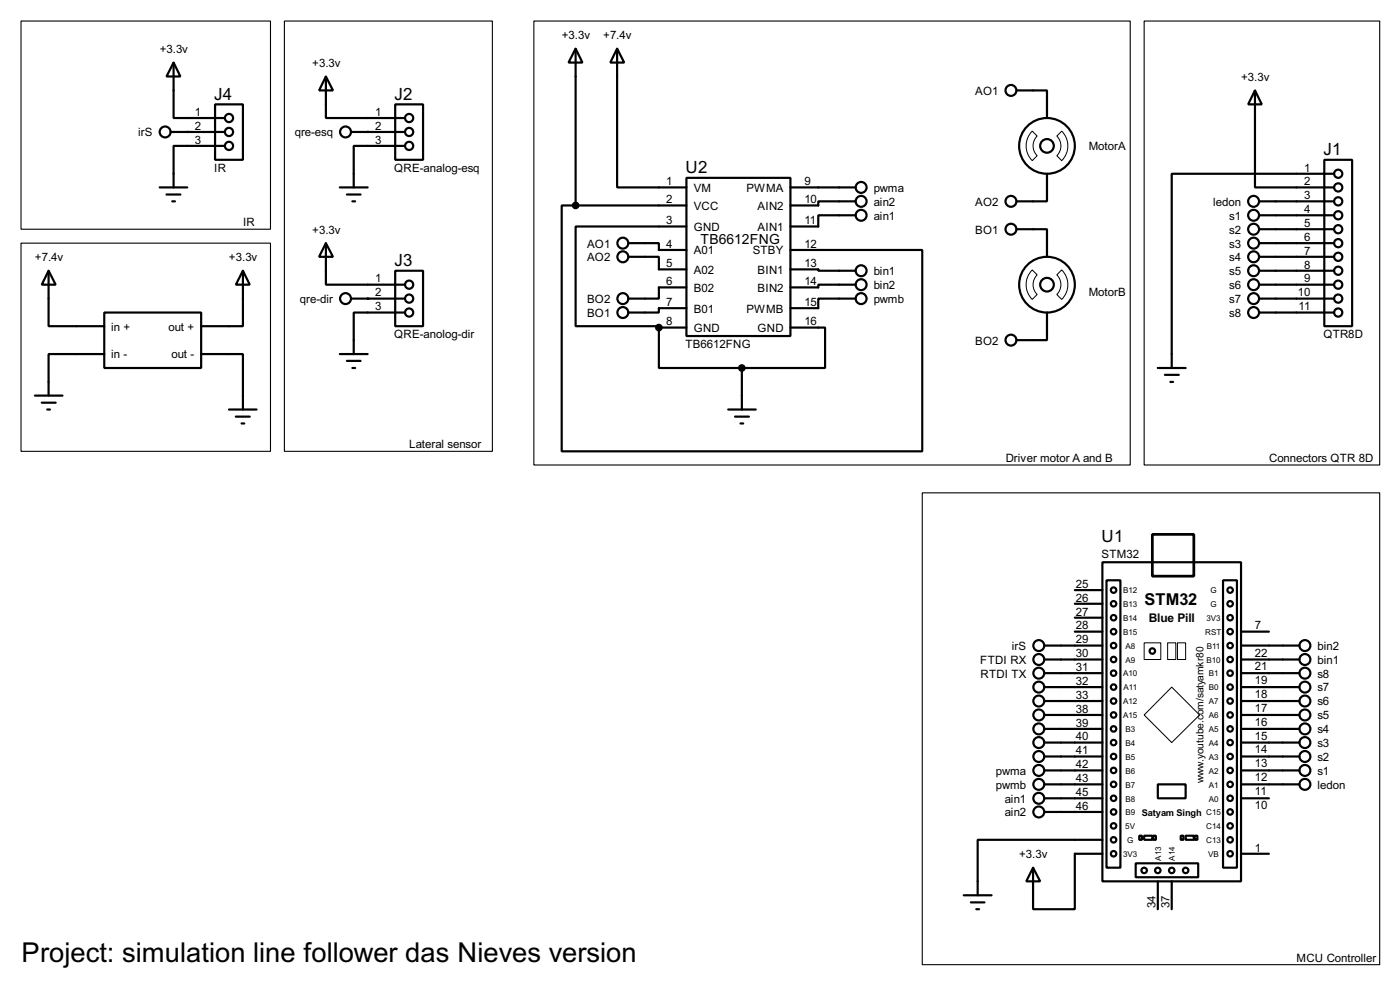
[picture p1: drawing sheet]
<svg xmlns="http://www.w3.org/2000/svg" width="256mm" height="180mm" viewBox="0 0 256 180" stroke-linecap="round" stroke-linejoin="round" font-family="sans-serif">
<g fill="none" stroke="#000" stroke-width=".4">
<path d="M31.8 11.5l1.3 2.5h-2.6zM31.8 11.5v10.1h9.4M39.4 19.1h5.1v10.2h-5.1zM59.7 14l1.3 2.6h-2.5zM59.7 14v7.6h14.5M72.4 19.1h5.1v10.2h-5.1zM105.5 8.9l1.2 2.6h-2.5zM105.5 8.9v28.7M113.1 8.9l1.3 2.6h-2.6zM113.1 8.9v25.4h12.7M186.2 16.6h5.6v5M229.9 16.6l1.3 2.5h-2.5z"/>
<path d="M229.9 16.6v17.7h14.5M29.3 34.3h5M30.5 35.6h2.6M31.3 24.2h9.9M31.6 36.9h.5M41.2 26.7h-9.4v7.6M62.3 34.3h5.1M63.6 35.6h2.5M64.3 24.2h9.9M64.6 36.9h.5M74.2 26.7h-9.4v7.6M105.5 37.6h-2.6v45h66.1v-36.8h-24.2"/>
<path d="M105.5 37.6h20.3M125.8 32.6h19v28.9h-19zM144.8 34.3h12M156.8 39.4h-6.9v2.1h-5.1M156.8 36.9h-6.9v.7h-5.1M191.8 31.8v5.1h-5.6M230.7 36.9h13.7M230.7 39.4h13.7M242.6 29.3h5.1v30.4h-5.1zM244.4 31.8h-29.7v35.6M8.9 49.6l1.3 2.5h-2.5zM8.9 49.6v10.1h10.2"/>
<path d="M19.1 57.2h17.8v10.2h-17.8zM44.5 49.6l1.3 2.5h-2.6zM44.5 49.6v10.1h-7.6M59.7 44.5l1.3 2.5h-2.5zM59.7 44.5v7.6h14.5M64.3 54.7h9.9M72.4 49.6h5.1v10.1h-5.1zM74.2 57.2h-9.4v7.6M115.1 47h5.6v2.3h5.1M115.1 44.5h5.6v1.3h5.1M120.7 60v7.4h15.2M120.7 60h5.1"/>
<path d="M125.8 56.4h-5.1v.8h-5.6M125.8 52.6h-5.1v2.1h-5.6M125.8 41.5h-20.3v18.2h15.2v.3M144.8 49.3h5.1v.3h6.9M144.8 60h6.4v7.4h-15.3M156.8 54.7h-6.9v1.7h-5.1M156.8 52.1h-6.9v.5h-5.1M186.2 42h5.6v5M191.8 57.2v5.1h-5.6M230.7 42h13.7M230.7 44.5h13.7M230.7 47h13.7"/>
<path d="M230.7 49.6h13.7M230.7 52.1h13.7M230.7 54.7h13.7M230.7 57.2h13.7M6.4 72.4h5.1M7.7 73.7h2.5M8.7 75h.5M19.1 64.8h-10.2v7.6M36.9 64.8h7.6v10.2M42 75h5M43.2 76.3h2.6M44.3 77.5h.5"/>
<path d="M62.3 64.8h5.1M63.6 66.1h2.5M64.6 67.4h.5M133.4 75h5.1M134.7 76.3h2.5M135.7 77.5h.5M135.9 67.4v7.6M212.1 67.4h5.1M213.4 68.6h2.6M214.4 69.9h.5M191.3 118.2h10.7M196.9 115.6h5.1"/>
<path d="M196.9 108h5.1M196.9 110.5h5.1M196.9 113.1h5.1M202 102.9h25.4v58.4h-25.4zM202.7 106.2h2.6v52.6h-2.6zM224.1 106.2h2.5v52.6h-2.5zM227.4 118.2h10.7M227.4 115.6h5.1M191.3 138.5h10.7M191.3 135.9h10.7M191.3 130.9h10.7M191.3 133.4h10.7"/>
<path d="M191.3 128.3h10.7M191.3 123.2h10.7M191.3 125.8h10.7M191.3 120.7h10.7M227.4 138.5h10.7M227.4 135.9h10.7M227.4 130.9h10.7M227.4 133.4h10.7M227.4 128.3h10.7M227.4 123.2h10.7M227.4 125.8h10.7M227.4 120.7h10.7"/>
<path d="M189.3 158.8l1.3 2.5h-2.6zM191.3 143.6h10.7M191.3 141h10.7M191.3 146.1h10.7M191.3 148.6h10.7M202 156.3h-5.1v10.1h-7.6v-7.6M202 153.7h-22.9v10.2M208.1 158h11.4v2.6h-11.4zM208.7 153h.5v.7h-.5zM209.6 153h1.5v.7h-1.5zM211.3 153h.5v.7h-.5zM212.1 143.6h5.1v2.5h-5.1z"/>
<path d="M216.3 153h.5v.7h-.5zM217.2 153h1.5v.7h-1.5zM218.9 153h.5v.7h-.5zM227.4 143.6h10.7M227.4 141h10.7M227.4 146.1h5.1M227.4 156.3h5.1M176.6 163.9h5.1M177.9 165.2h2.5M178.9 166.4h.5M212.1 161.3v5.1M214.7 161.3v5.1"/>
<circle cx="185.2" cy="16.6" r="1"/>
<circle cx="30.2" cy="24.2" r="1"/>
<circle cx="41.9" cy="26.7" r=".75"/>
<circle cx="41.9" cy="24.2" r=".75"/>
<circle cx="41.9" cy="21.6" r=".75"/>
<circle cx="63.3" cy="24.2" r="1"/>
<circle cx="74.9" cy="26.7" r=".75"/>
<circle cx="74.9" cy="21.6" r=".75"/>
<circle cx="74.9" cy="24.2" r=".75"/>
<circle cx="157.7" cy="36.9" r="1"/>
<circle cx="157.7" cy="34.3" r="1"/>
<circle cx="157.7" cy="39.4" r="1"/>
<circle cx="185.2" cy="36.9" r="1"/>
<circle cx="191.8" cy="26.7" r="5.1"/>
<circle cx="191.8" cy="26.7" r="1.25"/>
<circle cx="229.6" cy="36.9" r="1"/>
<circle cx="229.6" cy="39.4" r="1"/>
<circle cx="245.1" cy="39.4" r=".75"/>
<circle cx="245.1" cy="31.8" r=".75"/>
<circle cx="245.1" cy="34.3" r=".75"/>
<circle cx="245.1" cy="36.9" r=".75"/>
<circle cx="63.3" cy="54.7" r="1"/>
<circle cx="74.9" cy="54.7" r=".75"/>
<circle cx="74.9" cy="57.2" r=".75"/>
<circle cx="74.9" cy="52.1" r=".75"/>
<circle cx="114.1" cy="44.5" r="1"/>
<circle cx="114.1" cy="47" r="1"/>
<circle cx="114.1" cy="57.2" r="1"/>
<circle cx="114.1" cy="54.7" r="1"/>
<circle cx="157.7" cy="49.6" r="1"/>
<circle cx="157.7" cy="52.1" r="1"/>
<circle cx="157.7" cy="54.7" r="1"/>
<circle cx="185.2" cy="42" r="1"/>
<circle cx="191.8" cy="52.1" r="5.1"/>
<circle cx="191.8" cy="52.1" r="1.25"/>
<circle cx="229.6" cy="47" r="1"/>
<circle cx="229.6" cy="44.5" r="1"/>
<circle cx="229.6" cy="42" r="1"/>
<circle cx="229.6" cy="49.6" r="1"/>
<circle cx="229.6" cy="54.7" r="1"/>
<circle cx="229.6" cy="52.1" r="1"/>
<circle cx="229.6" cy="57.2" r="1"/>
<circle cx="245.1" cy="54.7" r=".75"/>
<circle cx="245.1" cy="57.2" r=".75"/>
<circle cx="245.1" cy="52.1" r=".75"/>
<circle cx="245.1" cy="44.5" r=".75"/>
<circle cx="245.1" cy="42" r=".75"/>
<circle cx="245.1" cy="47" r=".75"/>
<circle cx="245.1" cy="49.6" r=".75"/>
<circle cx="185.2" cy="62.3" r="1"/>
<circle cx="190.3" cy="118.2" r="1"/>
<circle cx="204" cy="108" r=".5"/>
<circle cx="204" cy="118.2" r=".5"/>
<circle cx="204" cy="113.1" r=".5"/>
<circle cx="204" cy="115.6" r=".5"/>
<circle cx="204" cy="110.5" r=".5"/>
<circle cx="211.1" cy="119.2" r=".5"/>
<circle cx="225.3" cy="108" r=".5"/>
<circle cx="225.3" cy="110.5" r=".5"/>
<circle cx="225.3" cy="115.6" r=".5"/>
<circle cx="225.3" cy="118.2" r=".5"/>
<circle cx="225.3" cy="113.1" r=".5"/>
<circle cx="239" cy="118.2" r="1"/>
<circle cx="190.3" cy="128.3" r="1"/>
<circle cx="190.3" cy="120.7" r="1"/>
<circle cx="190.3" cy="123.2" r="1"/>
<circle cx="190.3" cy="130.9" r="1"/>
<circle cx="190.3" cy="138.5" r="1"/>
<circle cx="190.3" cy="135.9" r="1"/>
<circle cx="190.3" cy="125.8" r="1"/>
<circle cx="190.3" cy="133.4" r="1"/>
<circle cx="204" cy="123.2" r=".5"/>
<circle cx="204" cy="125.8" r=".5"/>
<circle cx="204" cy="128.3" r=".5"/>
<circle cx="204" cy="133.4" r=".5"/>
<circle cx="204" cy="120.7" r=".5"/>
<circle cx="204" cy="135.9" r=".5"/>
<circle cx="204" cy="138.5" r=".5"/>
<circle cx="204" cy="130.9" r=".5"/>
<circle cx="225.3" cy="138.5" r=".5"/>
<circle cx="225.3" cy="123.2" r=".5"/>
<circle cx="225.3" cy="133.4" r=".5"/>
<circle cx="225.3" cy="128.3" r=".5"/>
<circle cx="225.3" cy="120.7" r=".5"/>
<circle cx="225.3" cy="135.9" r=".5"/>
<circle cx="225.3" cy="125.8" r=".5"/>
<circle cx="225.3" cy="130.9" r=".5"/>
<circle cx="239" cy="128.3" r="1"/>
<circle cx="239" cy="123.2" r="1"/>
<circle cx="239" cy="125.8" r="1"/>
<circle cx="239" cy="138.5" r="1"/>
<circle cx="239" cy="135.9" r="1"/>
<circle cx="239" cy="133.4" r="1"/>
<circle cx="239" cy="120.7" r="1"/>
<circle cx="239" cy="130.9" r="1"/>
<circle cx="190.3" cy="143.6" r="1"/>
<circle cx="190.3" cy="148.6" r="1"/>
<circle cx="190.3" cy="141" r="1"/>
<circle cx="190.3" cy="146.1" r="1"/>
<circle cx="204" cy="141" r=".5"/>
<circle cx="204" cy="156.3" r=".5"/>
<circle cx="204" cy="146.1" r=".5"/>
<circle cx="204" cy="153.7" r=".5"/>
<circle cx="204" cy="148.6" r=".5"/>
<circle cx="204" cy="151.2" r=".5"/>
<circle cx="204" cy="143.6" r=".5"/>
<circle cx="209.6" cy="159.3" r=".5"/>
<circle cx="212.1" cy="159.3" r=".5"/>
<circle cx="214.6" cy="159.3" r=".5"/>
<circle cx="217.2" cy="159.3" r=".5"/>
<circle cx="225.3" cy="141" r=".5"/>
<circle cx="225.3" cy="151.2" r=".5"/>
<circle cx="225.3" cy="156.3" r=".5"/>
<circle cx="225.3" cy="143.6" r=".5"/>
<circle cx="225.3" cy="146.1" r=".5"/>
<circle cx="225.3" cy="153.7" r=".5"/>
<circle cx="225.3" cy="148.6" r=".5"/>
<circle cx="239" cy="143.6" r="1"/>
<circle cx="239" cy="141" r="1"/>
</g>
<g fill="#000">
<circle cx="34.3" cy="24.2" r=".2"/>
<circle cx="67.4" cy="24.2" r=".2"/>
<circle cx="67.4" cy="54.7" r=".2"/>
<circle cx="120.7" cy="60" r=".2"/>
</g>
<path d="M189.1 24l.9 .9a2.54 2.54 0 0 0 0 3.6l-.9 .9a3.8 3.8 0 0 1 0-5.4zM194.5 24a3.8 3.8 0 0 1 0 5.4l-.9-.9a2.54 2.54 0 0 0 0-3.6zM189.1 49.4l.9 .9a2.54 2.54 0 0 0 0 3.6l-.9 .9a3.8 3.8 0 0 1 0-5.4zM193.6 50.3l.9-.9a3.8 3.8 0 0 1 0 5.4l-.9-.9a2.54 2.54 0 0 0 0-3.6zM209.6 117.7h3.1v3h-3.1zM213.9 117.7h1.5v3h-1.5zM215.7 117.7h1.5v3h-1.5zM214.7 125.8l5.1 5.1-5.1 5-5.1-5z" fill="none" stroke="#000" stroke-width=".18"/>
<path d="M211.1 97.8h7.6v7.7h-7.6z" fill="none" stroke="#000" stroke-width=".5"/>
<path d="M3.9 3.9h45.7v38.1h-45.7zM52.1 3.9h38.1v78.7h-38.1zM97.8 3.9h109.3v81.2h-109.3zM209.6 3.9h43.2v81.2h-43.2zM3.9 44.5h45.7v38.1h-45.7zM169 90.2h83.8v86.4h-83.8z" fill="none" stroke="#000" stroke-width=".2"/>
<g fill="#000" stroke="#000" stroke-width=".4">
<circle cx="105.4" cy="37.6" r=".5"/>
<circle cx="120.7" cy="60" r=".5"/>
<circle cx="135.9" cy="67.4" r=".5"/>
</g>
<text font-size="5.6" x="3.9" y="176.1">Project: simulation line follower das Nieves version</text>
<g font-size="3.5">
<text x="39.3" y="18.3">J4</text>
<text x="72.3" y="18.3">J2</text>
<text x="242.5" y="28.5">J1</text>
<text x="125.6" y="31.8">U2</text>
<text x="72.3" y="48.7">J3</text>
<text x="201.8" y="99.2">U1</text>
</g>
<text font-size="3.4" x="209.7" y="110.8">STM32</text>
<text font-size="2.9" x="128.3" y="44.6">TB6612FNG</text>
<text font-size="2.5" x="210.5" y="113.9">Blue Pill</text>
<g font-size="2.4">
<text x="29.3" y="9.7">+3.3v</text>
<text x="102.9" y="7.2">+3.3v</text>
<text x="110.5" y="7.2">+7.4v</text>
<text x="57.2" y="12.3">+3.3v</text>
<text x="178.6" y="17.3">AO1</text>
<text x="227.4" y="14.8">+3.3v</text>
<text x="35.7" y="21.2">1</text>
<text x="35.7" y="23.8">2</text>
<text x="68.8" y="21.2">1</text>
<text x="68.8" y="23.8">2</text>
<text x="25.3" y="25">irS</text>
<text x="35.7" y="26.3">3</text>
<text x="54" y="25">qre-esq</text>
<text x="68.8" y="26.3">3</text>
<text x="199.4" y="27.5">MotorA</text>
<text x="39.2" y="31.4">IR</text>
<text x="72.2" y="31.4">QRE-analog-esq</text>
<text x="122.1" y="33.9">1</text>
<text x="127.1" y="35.1">VM</text>
<text x="136.7" y="35.1">PWMA</text>
<text x="147.4" y="33.9">9</text>
<text x="160.1" y="35.1">pwma</text>
<text x="238.9" y="31.4">1</text>
<text x="238.9" y="33.9">2</text>
<text x="44.5" y="41.4">IR</text>
<text x="122.1" y="41.1">3</text>
<text x="122.1" y="37.2">2</text>
<text x="127.1" y="38.4">VCC</text>
<text x="138.8" y="38.4">AIN2</text>
<text x="147.4" y="41.1">11</text>
<text x="147.4" y="37.2">10</text>
<text x="160.1" y="40.2">ain1</text>
<text x="160.1" y="37.7">ain2</text>
<text x="178.6" y="37.7">AO2</text>
<text x="222.3" y="37.7">ledon</text>
<text x="225.2" y="40.2">s1</text>
<text x="238.9" y="36.5">3</text>
<text x="238.9" y="39">4</text>
<text x="238.9" y="41.6">5</text>
<text x="6.4" y="47.8">+7.4v</text>
<text x="42" y="47.8">+3.3v</text>
<text x="57.2" y="42.7">+3.3v</text>
<text x="107.5" y="47.8">AO2</text>
<text x="107.5" y="45.3">AO1</text>
<text x="122.1" y="45.4">4</text>
<text x="127.1" y="46.6">A01</text>
<text x="127.1" y="42.3">GND</text>
<text x="137.9" y="46.6">STBY</text>
<text x="138.8" y="42.3">AIN1</text>
<text x="147.4" y="45.4">12</text>
<text x="178.6" y="42.7">BO1</text>
<text x="225.2" y="42.7">s2</text>
<text x="225.2" y="45.3">s3</text>
<text x="225.2" y="47.8">s4</text>
<text x="238.9" y="44.1">6</text>
<text x="238.9" y="46.6">7</text>
<text x="68.8" y="51.7">1</text>
<text x="122.1" y="52.2">6</text>
<text x="122.1" y="48.9">5</text>
<text x="127.1" y="53.4">B02</text>
<text x="127.1" y="50.1">A02</text>
<text x="138.8" y="53.4">BIN2</text>
<text x="138.8" y="50.1">BIN1</text>
<text x="147.4" y="52.2">14</text>
<text x="147.4" y="48.9">13</text>
<text x="160.1" y="50.4">bin1</text>
<text x="160.1" y="52.9">bin2</text>
<text x="225.2" y="50.4">s5</text>
<text x="225.2" y="52.9">s6</text>
<text x="238.9" y="49.2">8</text>
<text x="238.9" y="51.7">9</text>
<text x="55" y="55.4">qre-dir</text>
<text x="68.8" y="54.3">2</text>
<text x="68.8" y="56.8">3</text>
<text x="107.5" y="55.4">BO2</text>
<text x="107.5" y="58">BO1</text>
<text x="122.1" y="59.6">8</text>
<text x="122.1" y="56">7</text>
<text x="127.1" y="57.2">B01</text>
<text x="136.7" y="57.2">PWMB</text>
<text x="147.4" y="59.6">16</text>
<text x="147.4" y="56">15</text>
<text x="160.1" y="55.4">pwmb</text>
<text x="199.4" y="54.1">MotorB</text>
<text x="225.2" y="55.4">s7</text>
<text x="225.2" y="58">s8</text>
<text x="237.8" y="54.3">10</text>
<text x="237.9" y="56.8">11</text>
<text x="20.4" y="60.5">in +</text>
<text x="20.4" y="65.6">in -</text>
<text x="30.9" y="60.5">out +</text>
<text x="31.4" y="65.6">out -</text>
<text x="72.2" y="61.9">QRE-anolog-dir</text>
<text x="125.6" y="63.7">TB6612FNG</text>
<text x="127.1" y="60.7">GND</text>
<text x="138.8" y="60.7">GND</text>
<text x="178.6" y="63.1">BO2</text>
<text x="242.4" y="61.9">QTR8D</text>
<text x="75" y="82.1">Lateral sensor</text>
<text x="184.2" y="84.6">Driver motor A and B</text>
<text x="232.5" y="84.6">Connectors QTR 8D</text>
<text x="197.1" y="107.6">25</text>
<text x="201.8" y="102.1">STM32</text>
<text x="197.1" y="110.1">26</text>
<text x="197.1" y="112.7">27</text>
<text x="185.4" y="119">irS</text>
<text x="197.1" y="117.8">29</text>
<text x="197.1" y="115.2">28</text>
<text x="229.9" y="115.2">7</text>
<text x="241.4" y="119">bin2</text>
<text x="179.6" y="121.5">FTDI RX</text>
<text x="179.6" y="124">RTDI TX</text>
<text x="197.1" y="120.3">30</text>
<text x="197.1" y="122.8">31</text>
<text x="197.1" y="125.4">32</text>
<text x="229.9" y="122.7">21</text>
<text x="229.9" y="125.2">19</text>
<text x="229.9" y="120.2">22</text>
<text x="241.4" y="124">s8</text>
<text x="241.4" y="121.5">bin1</text>
<text x="197.1" y="127.9">33</text>
<text x="197.1" y="130.5">38</text>
<text x="229.9" y="130.3">17</text>
<text x="229.9" y="127.8">18</text>
<text x="241.4" y="131.7">s5</text>
<text x="241.4" y="129.1">s6</text>
<text x="241.4" y="126.6">s7</text>
<text x="197.1" y="133">39</text>
<text x="197.1" y="135.5">40</text>
<text x="229.9" y="137.9">14</text>
<text x="229.9" y="135.4">15</text>
<text x="229.9" y="132.9">16</text>
<text x="241.4" y="136.7">s3</text>
<text x="241.4" y="134.2">s4</text>
<text x="182.5" y="141.8">pwma</text>
<text x="197.1" y="138.1">41</text>
<text x="197.1" y="140.6">42</text>
<text x="197.1" y="143.2">43</text>
<text x="229.9" y="143">12</text>
<text x="229.9" y="140.5">13</text>
<text x="241.4" y="141.8">s1</text>
<text x="241.4" y="139.3">s2</text>
<text x="182.5" y="144.4">pwmb</text>
<text x="184.1" y="146.9">ain1</text>
<text x="184.1" y="149.4">ain2</text>
<text x="197.1" y="145.7">45</text>
<text x="197.1" y="148.2">46</text>
<text x="229.9" y="148.1">10</text>
<text x="229.9" y="145.6">11</text>
<text x="241.4" y="144.4">ledon</text>
<text x="229.9" y="155.9">1</text>
<text x="186.7" y="157.1">+3.3v</text>
<text x="211.7" y="166.2" transform="rotate(-90 211.7 166.2)">34</text>
<text x="214.3" y="166.2" transform="rotate(-90 214.3 166.2)">37</text>
<text x="237.5" y="176">MCU Controller</text>
</g>
<text font-size="2.1" x="220.5" y="143.3" transform="rotate(-90 220.5 143.3)">www.youtube.com/satyamkr80</text>
<text font-size="1.9" x="209.2" y="149.3">Satyam Singh</text>
<g font-size="1.7">
<text x="205.8" y="108.6">B12</text>
<text x="205.8" y="111.1">B13</text>
<text x="205.8" y="113.7">B14</text>
<text x="221" y="113.7">3V3</text>
<text x="221.7" y="111.1">G</text>
<text x="221.7" y="108.6">G</text>
<text x="205.8" y="116.2">B15</text>
<text x="206.2" y="118.8">A8</text>
<text x="220.8" y="116.2">RST</text>
<text x="221.1" y="118.8">B11</text>
<text x="205.8" y="123.8">A10</text>
<text x="206.2" y="121.3">A9</text>
<text x="221" y="121.3">B10</text>
<text x="221.4" y="123.8">B1</text>
<text x="205.8" y="128.9">A12</text>
<text x="205.8" y="131.5">A15</text>
<text x="205.8" y="126.4">A11</text>
<text x="221.4" y="131.5">A6</text>
<text x="221.4" y="128.9">A7</text>
<text x="221.4" y="126.4">B0</text>
<text x="206.2" y="134">B3</text>
<text x="206.2" y="136.5">B4</text>
<text x="221.4" y="136.5">A4</text>
<text x="221.4" y="134">A5</text>
<text x="206.2" y="139.1">B5</text>
<text x="206.2" y="141.6">B6</text>
<text x="221.4" y="141.6">A2</text>
<text x="221.4" y="139.1">A3</text>
<text x="206.2" y="144.2">B7</text>
<text x="206.2" y="146.7">B8</text>
<text x="206.2" y="149.2">B9</text>
<text x="221" y="149.2">C15</text>
<text x="221.4" y="146.7">A0</text>
<text x="221.4" y="144.2">A1</text>
<text x="206.2" y="151.8">5V</text>
<text x="206.5" y="154.3">G</text>
<text x="221" y="154.3">C13</text>
<text x="221" y="151.8">C14</text>
<text x="205.8" y="156.9">3V3</text>
<text x="212.7" y="157.5" transform="rotate(-90 212.7 157.5)">A13</text>
<text x="215.3" y="157.5" transform="rotate(-90 215.3 157.5)">A14</text>
<text x="221.3" y="156.9">VB</text>
</g>
</svg>
